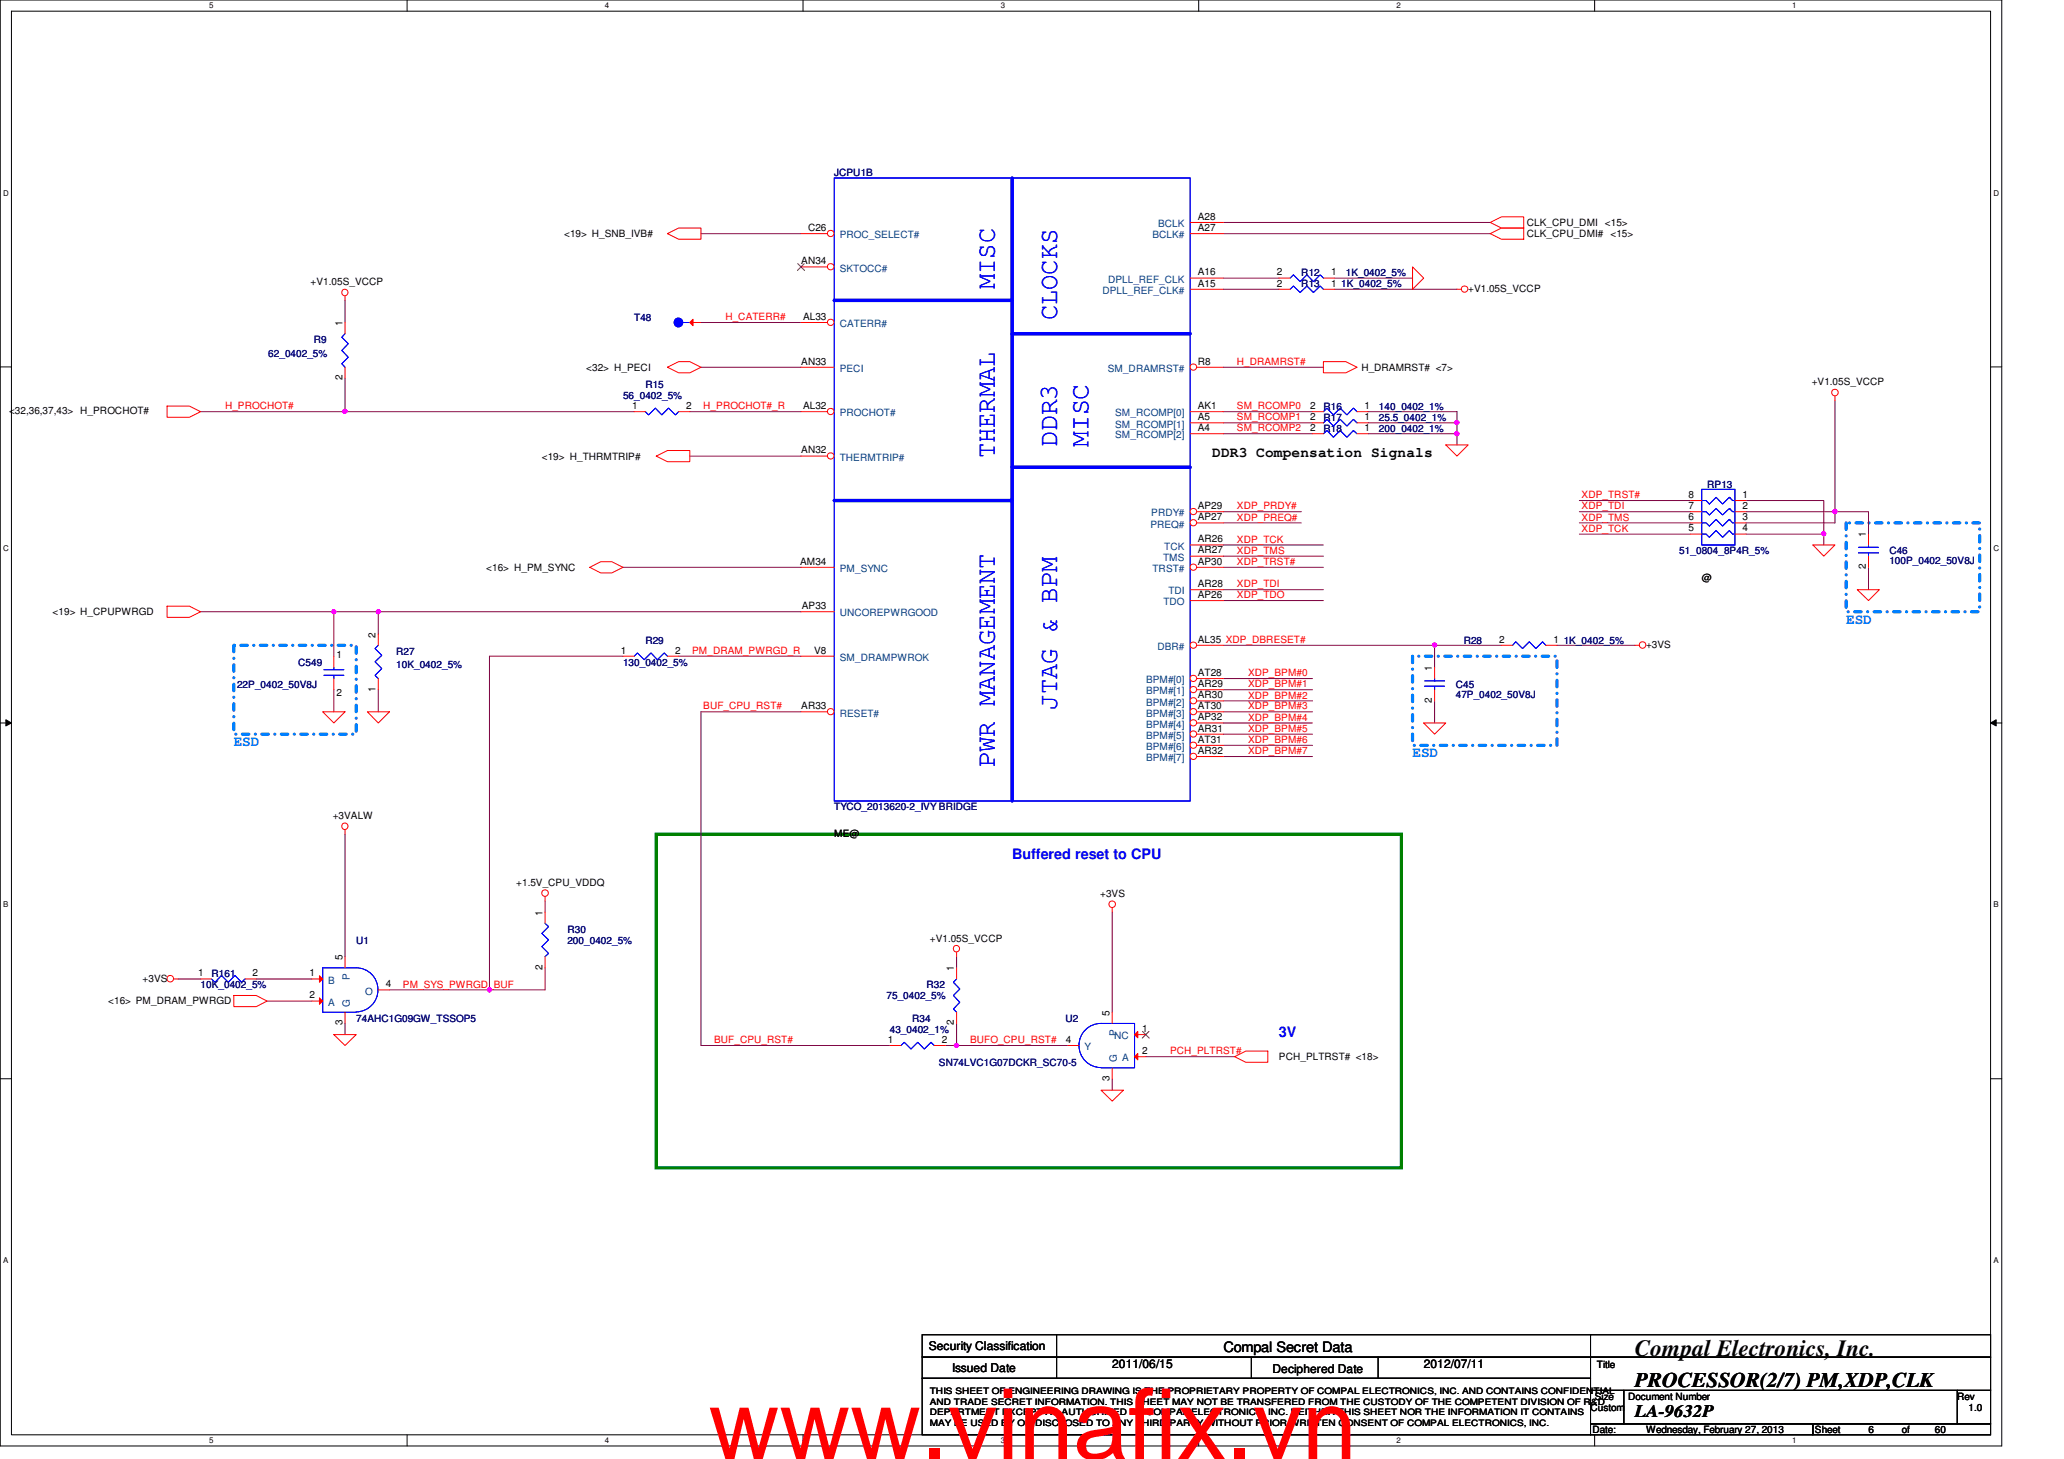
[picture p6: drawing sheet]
<svg xmlns="http://www.w3.org/2000/svg" width="297mm" height="210mm" viewBox="0 0 297 210" stroke-linecap="round" stroke-linejoin="round" font-family="sans-serif">
<path d="M0 0h288.1v208h-288.1zM1.6 1.6h284.9v204.8h-284.9z" fill="none" stroke="#000" stroke-width=".14"/>
<g fill="#fff">
<path d="M30.1 .2h.6v1.2h-.6z"/>
<path d="M30.1 206.6h.6v1.2h-.6z"/>
</g>
<path d="M58.6 0v1.6M58.6 206.4v1.6" fill="none" stroke="#000" stroke-width=".14"/>
<g fill="#fff">
<path d="M87 .2h.6v1.2h-.6z"/>
<path d="M87 206.6h.6v1.2h-.6z"/>
</g>
<path d="M115.6 0v1.6M115.6 206.4v1.6" fill="none" stroke="#000" stroke-width=".14"/>
<g fill="#fff">
<path d="M144 .2h.6v1.2h-.6z"/>
<path d="M144 206.6h.6v1.2h-.6z"/>
</g>
<path d="M172.5 0v1.6M172.5 206.4v1.6" fill="none" stroke="#000" stroke-width=".14"/>
<g fill="#fff">
<path d="M201 .2h.6v1.2h-.6z"/>
<path d="M201 206.6h.6v1.2h-.6z"/>
</g>
<path d="M229.5 0v1.6M229.5 206.4v1.6" fill="none" stroke="#000" stroke-width=".14"/>
<g fill="#fff">
<path d="M257.9 .2h.6v1.2h-.6z"/>
<path d="M257.9 206.6h.6v1.2h-.6z"/>
<path d="M.5 27.2h.7v1.2h-.7z"/>
<path d="M286.9 27.2h.8v1.2h-.8z"/>
<path d="M.5 78.4h.7v1.1h-.7z"/>
<path d="M286.9 78.4h.8v1.1h-.8z"/>
</g>
<path d="M0 52.8h1.6M286.5 52.8h1.6" fill="none" stroke="#000" stroke-width=".14"/>
<g fill="#fff">
<path d="M.5 129.6h.7v1.2h-.7z"/>
<path d="M286.9 129.6h.7v1.2h-.7z"/>
</g>
<path d="M0 104h1.6M.8 103.5l.8 .5-.8 .4zM286.5 104l.8-.5v.9zM286.5 104h1.6" fill="none" stroke="#000" stroke-width=".14"/>
<path d="M.8 103.5l.8 .5-.8 .4zM286.5 104l.8-.5v.9z" fill="#000"/>
<g fill="#fff">
<path d="M.5 180.8h.7v1.2h-.7z"/>
<path d="M286.9 180.8h.7v1.2h-.7z"/>
</g>
<path d="M0 155.2h1.6M286.5 155.2h1.6" fill="none" stroke="#000" stroke-width=".14"/>
<path d="M94.4 120h107.3v48h-107.3z" fill="none" stroke="#008000" stroke-width=".47"/>
<path d="M265.7 75.2h19.2v12.8h-19.2zM33.7 92.8h17.6v12.8h-17.6zM203.3 94.4h20.8v12.8h-20.8z" fill="none" stroke="#0080ff" stroke-width=".47" stroke-dasharray=".9 .9 0 .9"/>
<g fill="none" stroke="#800040" stroke-width=".14">
<path d="M100.9 33.6h14.4M100.9 46.4h14.4M100.9 52.8h14.4M176.1 59.2h12.8M99.3 65.6h16M176.1 62.4h12.8M176.1 75.2h11.2M54.4 88h60.9M97.7 94.4h17.6M176.1 99.2h12.8M176.1 81.6h14.4M176.1 86.4h14.4"/>
<path d="M176.1 104h12.8M176.1 108.8h12.8M176.1 107.2h12.8M176.1 102.4h12.8M49.7 120v17.6M78.4 129.6v1.6M137.7 137.6v1.6M160.1 131.2v14.4M49.7 147.2v1.6M137.7 147.2v3.2h-1.6M160.1 155.2v1.6"/>
</g>
<circle cx="54.4" cy="88" r=".3" fill="#f0f"/>
<circle cx="54.4" cy="88" r=".3" fill="none" stroke="#f0f" stroke-width=".14"/>
<path d="M176.1 97.6h12.8M176.1 84.8h14.4M206.5 92.8h9.6M100.9 102.4h14.4" fill="none" stroke="#800040" stroke-width=".14"/>
<circle cx="206.5" cy="92.8" r=".3" fill="#f0f"/>
<circle cx="206.5" cy="92.8" r=".3" fill="none" stroke="#f0f" stroke-width=".14"/>
<path d="M49.7 59.2h41.6M99.3 59.2h16" fill="none" stroke="#800040" stroke-width=".14"/>
<circle cx="49.6" cy="59.2" r=".31" fill="#f0f"/>
<circle cx="49.6" cy="59.2" r=".31" fill="none" stroke="#f0f" stroke-width=".14"/>
<path d="M176.1 52.8h14.4M176.1 60.8h12.8M176.1 78.4h14.4M176.1 73.6h11.2M89.7 81.6h25.6M176.1 100.8h12.8M176.1 105.6h12.8M78.4 139.2v3.2h-8M137.7 150.4h16M164.9 152h12.8" fill="none" stroke="#800040" stroke-width=".14"/>
<circle cx="137.7" cy="150.4" r=".31" fill="#f0f"/>
<circle cx="137.7" cy="150.4" r=".31" fill="none" stroke="#f0f" stroke-width=".14"/>
<path d="M49.7 54.4v4.8h-20.8M48 88h6.4v3.2M54.4 99.2v3.2M70.4 94.4v48M100.9 102.4v48" fill="none" stroke="#800040" stroke-width=".14"/>
<circle cx="70.4" cy="142.4" r=".3" fill="#f0f"/>
<circle cx="70.4" cy="142.4" r=".3" fill="none" stroke="#f0f" stroke-width=".14"/>
<path d="M196.9 59.2h12.8M196.9 60.8h12.8M56 142.4h14.4" fill="none" stroke="#800040" stroke-width=".14"/>
<circle cx="209.7" cy="60.8" r=".31" fill="#f0f"/>
<circle cx="209.7" cy="60.8" r=".31" fill="none" stroke="#f0f" stroke-width=".14"/>
<path d="M196.9 62.4h12.8" fill="none" stroke="#800040" stroke-width=".14"/>
<circle cx="209.7" cy="62.4" r=".31" fill="#f0f"/>
<circle cx="209.7" cy="62.4" r=".31" fill="none" stroke="#f0f" stroke-width=".14"/>
<g fill="none" stroke="#800040" stroke-width=".14">
<path d="M49.7 43.2v3.2M176.1 40h8M176.1 41.6h8M192.1 40h11.2M192.1 41.6h17.6M209.7 59.2v4.8M48 88v6.4M70.4 94.4h19.3M176.1 80h14.4M224.1 92.8h11.2M25.7 140.8h3.2M36.9 140.8h8"/>
<path d="M38.4 144h6.5M100.9 150.4h27.2"/>
</g>
<circle cx="48" cy="88" r=".3" fill="#f0f"/>
<circle cx="48" cy="88" r=".3" fill="none" stroke="#f0f" stroke-width=".14"/>
<path d="M176.1 32h38.4M176.1 33.6h38.4M251.3 76.8h11.2v1.6M28.9 88h19.1M48 99.2v3.2" fill="none" stroke="#800040" stroke-width=".14"/>
<circle cx="262.5" cy="76.8" r=".3" fill="#f0f"/>
<circle cx="262.5" cy="76.8" r=".3" fill="none" stroke="#f0f" stroke-width=".14"/>
<path d="M251.3 73.6h12.8" fill="none" stroke="#800040" stroke-width=".14"/>
<circle cx="264.1" cy="73.6" r=".31" fill="#f0f"/>
<circle cx="264.1" cy="73.6" r=".31" fill="none" stroke="#f0f" stroke-width=".14"/>
<path d="M264.1 57.6v16M227.3 73.6h16M227.3 72h16M227.3 75.2h16M227.3 76.8h16M251.3 72h11.2v4.8M264.1 73.6v1.6h-12.8M264.1 73.6h4.8v3.2M176.1 92.8h30.4v3.2M268.9 81.6v3.2M206.5 100.8v3.2" fill="none" stroke="#800040" stroke-width=".14"/>
<g fill="none" stroke="#f00" stroke-width=".14">
<path d="M96.1 33.6l1.6-.8h3.2v1.6h-3.2zM203.3 38.4l1.6 1.6-1.6 1.6zM214.5 33.6l1.6-.8h3.2v1.6h-3.2zM214.5 32l1.6-.8h3.2v1.6h-3.2zM24 58.4h3.3l1.6 .8-1.6 .8h-3.3zM49.7 42.6v.6M96.1 52.8l1.6-.8h1.6l1.6 .8-1.6 .8h-1.6zM190.5 52h3.2l1.6 .8-1.6 .8h-3.2zM209.7 41.6h.6M264.1 57v.6M94.4 65.6l1.7-.8h3.2v1.6h-3.2zM188.9 62.4h1.6"/>
<path d="M195.3 62.4h1.6M208.1 64h3.2l-1.6 1.6zM260.9 78.4h3.2l-1.6 1.6zM268.9 76.8v1.6M24 87.2h3.3l1.6 .8-1.6 .8h-3.3zM84.9 81.6l1.5-.8h1.7l1.6 .8-1.6 .8h-1.7zM89.7 94.4h1.6M96.1 94.4h1.6M206.5 96v1.6M206.5 99.2v1.6M235.3 92.8h.6M267.3 84.8h3.2l-1.6 1.6z"/>
<path d="M268.9 80v1.6M46.4 102.4h3.3l-1.7 1.6zM49.7 119.4v.6M52.9 102.4h3.1l-1.6 1.6zM204.9 104h3.2l-1.6 1.6zM78.4 129v.6M78.4 131.2v1.6M78.4 137.6v1.6M137.7 137v.6M160.1 130.6v.6M25 140.8h.7M28.9 140.8h1.5"/>
<path d="M33.7 143.2h3.2l1.5 .8-1.5 .8h-3.2zM35.3 140.8h1.6M48 148.8h3.3l-1.6 1.6zM158.5 156.8h3.2l-1.6 1.6zM177.7 152l1.6-.8h3.2v1.6h-3.2z"/>
<circle cx="49.6" cy="42.1" r=".46"/>
<circle cx="210.8" cy="41.6" r=".46"/>
<circle cx="264.1" cy="56.5" r=".47"/>
<circle cx="236.4" cy="92.8" r=".47"/>
<circle cx="49.6" cy="118.9" r=".46"/>
<circle cx="78.4" cy="128.5" r=".47"/>
<circle cx="137.6" cy="136.5" r=".46"/>
<circle cx="160.1" cy="130.1" r=".47"/>
<circle cx="24.5" cy="140.8" r=".47"/>
</g>
<g fill="none" stroke="#000" stroke-width=".14">
<path d="M132.7 192h96.2v3.2h-96.2zM132.7 195.2h96.2v3.1h-96.2zM132.7 198.3h96.2v8.1h-96.2zM152.1 192v6.3M180.1 195.2v3.1M198.3 195.2v3.1M228.9 192h57.6v3.2h-57.6zM228.9 195.2h57.6v4.8h-57.6zM228.9 200h4.8v4.9h-4.8zM228.9 204.9h32v1.5h-32zM233.7 200h48v4.9h-48zM260.9 204.9h25.6v1.5h-25.6z"/>
<path d="M281.7 200h4.8v4.9h-4.8z"/>
</g>
<g fill="none" stroke="#00f" stroke-width=".14">
<path d="M190.5 62.4l.5-.5 .9 1 1-1 .9 1 1-1 .5 .5M267.5 79.5h2.8M267.5 78.7h2.8M268.9 78.4v.3M268.9 79.5v.5M91.3 94.4l.4-.5 1 1 1-1 .9 1 1-1 .5 .5M205 98.7h2.9M205 98h2.9M206.5 97.6v.4M206.5 98.7v.5M78.4 132.8l.6 .5-1 1 1 .9-1 1 1 1-.6 .4M30.4 140.8l.5 .5 1-1 .9 1 1-1 1 1 .5-.5"/>
<path d="M158.5 153.6a3.2 3.2 0 0 1-3.2-3.2 3.2 3.2 0 0 1 3.2-3.2h4.8v6.4h-4.8"/>
</g>
<path d="M163.3 148.8l.4-.4v.9z" fill="#f00"/>
<path d="M163.3 148.8l.4-.4v.9zM163.3 148.8h1.6" fill="none" stroke="#f00" stroke-width=".14"/>
<path d="M164.4 148.4l1 1M165.4 148.4l-1 1" fill="none" stroke="#804000" stroke-width=".14"/>
<path d="M163.3 152l.4-.4v.9z" fill="#f00"/>
<g fill="none" stroke="#f00" stroke-width=".14">
<path d="M91.3 59.2h1.6M97.7 59.2h1.6M184.1 40h1.6M184.1 41.6h1.6M188.9 59.2h1.6M190.5 40h1.6M190.5 41.6h1.6M195.3 59.2h1.6M188.9 60.8h1.6M195.3 60.8h1.6M243.3 72h1.6M243.3 73.6h1.6"/>
<path d="M243.3 75.2h1.6M243.3 76.8h1.6M249.7 72h1.6M249.7 73.6h1.6M249.7 75.2h1.6M249.7 76.8h1.6M48 94.4v1.6M48 97.6v1.6M54.4 97.6v1.6M54.4 91.2v1.6M216.1 92.8h1.6M222.5 92.8h1.6"/>
<path d="M137.7 139.2v1.6M128.1 150.4h1.6M134.5 150.4h1.6M137.7 145.6v1.6M153.7 150.4h1.6M160.1 153.6v1.6M160.1 145.6v1.6M163.3 152l.4-.4v.9zM163.3 152h1.6"/>
</g>
<g fill="none" stroke="#00f" stroke-width=".14">
<path d="M92.9 59.2l.4 .5 1-1 .9 1 1-1 1 1 .5-.5M185.7 40l.4-.5 1 1 1-1 .9 1 1-1 .5 .5M185.7 41.6l.4-.5 1 1 1-1 .9 1 1-1 .5 .5M190.5 59.2l.5-.5 .9 1 1-1 .9 1 1-1 .5 .5M190.5 60.8l.5-.5 .9 1 1-1 .9 1 1-1 .5 .5M244.9 70.4h4.8v8h-4.8zM244.9 76.8h.6l.5 .5 1-1 .9 1 1-1 .4 .5h.4M244.9 72h.6l.5 .5 1-1 .9 1 1-1 .4 .5h.4M244.9 73.6h.6l.5 .5 1-.9 .9 .9 1-.9 .4 .4h.4M248.9 71.5l.1 .2M248.9 73.2l.1 .1M248.9 74.7l.1 .2"/>
<path d="M249.7 75.2h-.4l-.4-.5-1 1-.9-1-1 1-.5-.5h-.6M46.6 97.2h2.9M46.6 96.4h2.9M48 96v.4M48 97.2v.4M54.4 92.8l-.4 .5 .9 1-.9 .9 .9 1-.9 1 .4 .4M217.7 92.8l.4-.5 1 1 1-1 .9 1 1-1 .5 .5M51.3 145.6a3.2 3.2 0 0 0 3.1-3.2 3.2 3.2 0 0 0-3.1-3.2h-4.9v6.4h4.9M129.7 150.4l.4-.5 1 1 1-1 .9 1 1-1 .5 .5M137.7 140.8l-.5 .5 .9 1-.9 .9 .9 1-.9 1 .5 .4"/>
</g>
<path d="M46 140.4l.4 .4-.4 .5z" fill="#f00"/>
<path d="M44.9 140.8h1.5M46 140.4l.4 .4-.4 .5z" fill="none" stroke="#f00" stroke-width=".14"/>
<path d="M46 143.6l.4 .4-.4 .5z" fill="#f00"/>
<path d="M49.7 137.6v1.6M44.9 144h1.5M46 143.6l.4 .4-.4 .5zM49.7 145.6v1.6M54.4 142.4h1.6" fill="none" stroke="#f00" stroke-width=".14"/>
<circle cx="97.6" cy="46.4" r=".63" fill="#00f"/>
<g fill="none" stroke="#00f" stroke-width=".14">
<path d="M98.3 46.4h1"/>
<circle cx="97.6" cy="46.4" r=".63"/>
</g>
<circle cx="97.6" cy="46.4" r=".63" fill="#00f"/>
<g fill="none" stroke="#00f" stroke-width=".14">
<path d="M98.3 46.4h1"/>
<circle cx="97.6" cy="46.4" r=".63"/>
</g>
<path d="M99.7 45.9v1l-.4-.5z" fill="#f00"/>
<path d="M99.3 46.4h1.6M99.7 45.9v1l-.4-.5zM171.3 60.8h4.8M171.3 62.4h4.8" fill="none" stroke="#f00" stroke-width=".14"/>
<path d="M120.1 25.6h51.2v89.6h-51.2z" fill="none" stroke="#00f" stroke-width=".14"/>
<path d="M145.7 25.6v89.6M120.1 43.2h25.6M145.7 48h25.6M120.1 72h25.6M145.7 67.2h25.6" fill="none" stroke="#00f" stroke-width=".47"/>
<circle cx="171.8" cy="52.8" r=".46" fill="#fff"/>
<g fill="none" stroke="#f00" stroke-width=".14">
<path d="M171.3 33.6h4.8M171.3 32h4.8M171.3 59.2h4.8M171.3 41.6h4.8M171.3 40h4.8M172.3 52.8h3.8"/>
<circle cx="171.8" cy="52.8" r=".46"/>
</g>
<circle cx="119.6" cy="46.4" r=".46" fill="#fff"/>
<g fill="none" stroke="#f00" stroke-width=".14">
<path d="M115.3 46.4h3.8M115.3 52.8h4.8"/>
<circle cx="119.6" cy="46.4" r=".46"/>
</g>
<circle cx="119.6" cy="59.2" r=".46" fill="#fff"/>
<g fill="none" stroke="#f00" stroke-width=".14">
<path d="M115.3 59.2h3.8"/>
<circle cx="119.6" cy="59.2" r=".46"/>
</g>
<circle cx="119.6" cy="65.6" r=".46" fill="#fff"/>
<g fill="none" stroke="#f00" stroke-width=".14">
<path d="M115.3 65.6h3.8M115.3 94.4h4.8"/>
<circle cx="119.6" cy="65.6" r=".46"/>
</g>
<circle cx="119.6" cy="102.4" r=".46" fill="#fff"/>
<g fill="none" stroke="#f00" stroke-width=".14">
<path d="M115.3 102.4h3.8"/>
<circle cx="119.6" cy="102.4" r=".46"/>
</g>
<circle cx="171.8" cy="73.6" r=".46" fill="#fff"/>
<g fill="none" stroke="#f00" stroke-width=".14">
<path d="M172.3 73.6h3.8"/>
<circle cx="171.8" cy="73.6" r=".46"/>
</g>
<circle cx="171.8" cy="75.2" r=".46" fill="#fff"/>
<g fill="none" stroke="#f00" stroke-width=".14">
<path d="M171.3 78.4h4.8M172.3 75.2h3.8M171.3 80h4.8"/>
<circle cx="171.8" cy="75.2" r=".46"/>
</g>
<circle cx="171.8" cy="81.6" r=".46" fill="#fff"/>
<g fill="none" stroke="#f00" stroke-width=".14">
<path d="M171.3 84.8h4.8M171.3 86.4h4.8M172.3 81.6h3.8"/>
<circle cx="171.8" cy="81.6" r=".46"/>
</g>
<circle cx="171.8" cy="92.8" r=".46" fill="#fff"/>
<g fill="none" stroke="#f00" stroke-width=".14">
<path d="M172.3 92.8h3.8"/>
<circle cx="171.8" cy="92.8" r=".46"/>
</g>
<circle cx="171.8" cy="97.6" r=".46" fill="#fff"/>
<g fill="none" stroke="#f00" stroke-width=".14">
<path d="M172.3 97.6h3.8"/>
<circle cx="171.8" cy="97.6" r=".46"/>
</g>
<circle cx="171.8" cy="99.2" r=".46" fill="#fff"/>
<g fill="none" stroke="#f00" stroke-width=".14">
<path d="M172.3 99.2h3.8"/>
<circle cx="171.8" cy="99.2" r=".46"/>
</g>
<circle cx="171.8" cy="100.8" r=".46" fill="#fff"/>
<g fill="none" stroke="#f00" stroke-width=".14">
<path d="M172.3 100.8h3.8"/>
<circle cx="171.8" cy="100.8" r=".46"/>
</g>
<circle cx="171.8" cy="102.4" r=".46" fill="#fff"/>
<g fill="none" stroke="#f00" stroke-width=".14">
<path d="M172.3 102.4h3.8"/>
<circle cx="171.8" cy="102.4" r=".46"/>
</g>
<circle cx="171.8" cy="104" r=".46" fill="#fff"/>
<g fill="none" stroke="#f00" stroke-width=".14">
<path d="M172.3 104h3.8"/>
<circle cx="171.8" cy="104" r=".46"/>
</g>
<circle cx="171.8" cy="105.6" r=".46" fill="#fff"/>
<g fill="none" stroke="#f00" stroke-width=".14">
<path d="M172.3 105.6h3.8"/>
<circle cx="171.8" cy="105.6" r=".46"/>
</g>
<circle cx="171.8" cy="107.2" r=".46" fill="#fff"/>
<g fill="none" stroke="#f00" stroke-width=".14">
<path d="M172.3 107.2h3.8"/>
<circle cx="171.8" cy="107.2" r=".46"/>
</g>
<circle cx="171.8" cy="108.8" r=".46" fill="#fff"/>
<g fill="none" stroke="#f00" stroke-width=".14">
<path d="M115.3 81.6h4.8M172.3 108.8h3.8"/>
<circle cx="171.8" cy="108.8" r=".46"/>
</g>
<circle cx="119.6" cy="38.4" r=".46" fill="#fff"/>
<g fill="none" stroke="#f00" stroke-width=".14">
<path d="M115.3 38.4h3.8"/>
<circle cx="119.6" cy="38.4" r=".46"/>
</g>
<path d="M114.8 37.9l1 1M115.7 37.9l-.9 1" fill="none" stroke="#804000" stroke-width=".14"/>
<circle cx="119.6" cy="33.6" r=".46" fill="#fff"/>
<g fill="none" stroke="#f00" stroke-width=".14">
<path d="M115.3 33.6h3.8M49.7 46.4v1.6M49.7 52.8v1.6M115.3 88h4.8"/>
<circle cx="119.6" cy="33.6" r=".46"/>
</g>
<path d="M49.7 48l-.5 .5 .9 .9-.9 1 .9 1-.9 .9 .5 .5" fill="none" stroke="#00f" stroke-width=".14"/>
<circle cx="54.4" cy="88" r=".3" fill="#f0f"/>
<circle cx="54.4" cy="88" r=".3" fill="none" stroke="#f0f" stroke-width=".14"/>
<circle cx="206.5" cy="92.8" r=".3" fill="#f0f"/>
<circle cx="206.5" cy="92.8" r=".3" fill="none" stroke="#f0f" stroke-width=".14"/>
<circle cx="49.6" cy="59.2" r=".31" fill="#f0f"/>
<circle cx="49.6" cy="59.2" r=".31" fill="none" stroke="#f0f" stroke-width=".14"/>
<circle cx="137.7" cy="150.4" r=".31" fill="#f0f"/>
<circle cx="137.7" cy="150.4" r=".31" fill="none" stroke="#f0f" stroke-width=".14"/>
<circle cx="70.4" cy="142.4" r=".3" fill="#f0f"/>
<circle cx="70.4" cy="142.4" r=".3" fill="none" stroke="#f0f" stroke-width=".14"/>
<circle cx="209.7" cy="60.8" r=".31" fill="#f0f"/>
<circle cx="209.7" cy="60.8" r=".31" fill="none" stroke="#f0f" stroke-width=".14"/>
<circle cx="209.7" cy="62.4" r=".31" fill="#f0f"/>
<circle cx="209.7" cy="62.4" r=".31" fill="none" stroke="#f0f" stroke-width=".14"/>
<circle cx="48" cy="88" r=".3" fill="#f0f"/>
<circle cx="48" cy="88" r=".3" fill="none" stroke="#f0f" stroke-width=".14"/>
<circle cx="262.5" cy="76.8" r=".3" fill="#f0f"/>
<circle cx="262.5" cy="76.8" r=".3" fill="none" stroke="#f0f" stroke-width=".14"/>
<circle cx="264.1" cy="73.6" r=".31" fill="#f0f"/>
<circle cx="264.1" cy="73.6" r=".31" fill="none" stroke="#f0f" stroke-width=".14"/>
<text font-size="14.1" fill="#f00" x="102" y="209.9">www.vinafix.vn</text>
<g font-size="3.8" fill="#00f">
<text x="143.2" y="41.6" transform="rotate(-90 143.2 41.6)">MISC</text>
<text x="152.1" y="46.1" transform="rotate(-90 152.1 46.1)">CLOCKS</text>
<text x="143.2" y="66" transform="rotate(-90 143.2 66)">THERMAL</text>
<text x="152.1" y="64.3" transform="rotate(-90 152.1 64.3)">DDR3</text>
<text x="156.6" y="64.3" transform="rotate(-90 156.6 64.3)">MISC</text>
<text x="152.1" y="102.1" transform="rotate(-90 152.1 102.1)">JTAG &amp; BPM</text>
<text x="143.2" y="110.4" transform="rotate(-90 143.2 110.4)">PWR MANAGEMENT</text>
</g>
<text font-size="3.3" x="235.3" y="195.1">Compal Electronics, Inc.</text>
<text font-size="3" x="235.3" y="199.6">PROCESSOR(2/7) PM,XDP,CLK</text>
<text font-size="2.5" x="235.3" y="203.9">LA-9632P</text>
<g font-size="2.1">
<text x="174.5" y="65.7">DDR3 Compensation Signals</text>
<text x="176.1" y="194.4">Compal Secret Data</text>
</g>
<g font-size="2.1" fill="#0080ff">
<text x="265.7" y="89.7">ESD</text>
<text x="33.6" y="107.3">ESD</text>
<text x="203.3" y="108.9">ESD</text>
</g>
<g font-size="2.1" fill="#00f">
<text x="145.7" y="123.5">Buffered reset to CPU</text>
<text x="184.1" y="149.1">3V</text>
</g>
<g font-size="1.7">
<text x="133.7" y="194.3">Security Classification</text>
<text x="137" y="197.3">Issued Date</text>
<text x="160.1" y="196.9">2011/06/15</text>
<text x="183.1" y="197.5">Deciphered Date</text>
<text x="204.9" y="196.9">2012/07/11</text>
</g>
<g font-size="1.4" fill="#000080">
<text x="120.1" y="25.4">JCPU1B</text>
<text x="187.3" y="39.8">R12</text>
<text x="187.3" y="41.4">R13</text>
<text x="193" y="41.4">1K_0402_5%</text>
<text x="193.7" y="39.8">1K_0402_5%</text>
<text x="91.3" y="46.2">T48</text>
<text x="38.6" y="51.3">62_0402_5%</text>
<text x="45.2" y="49.4">R9</text>
<text x="89.7" y="57.4">56_0402_5%</text>
<text x="92.9" y="55.8">R15</text>
<text x="190.5" y="59">R16</text>
<text x="198.5" y="59">140_0402_1%</text>
<text x="190.5" y="62.2">R18</text>
<text x="190.5" y="60.6">R17</text>
<text x="198.5" y="62.2">200_0402_1%</text>
<text x="198.5" y="60.6">25.5_0402_1%</text>
<text x="245.7" y="70.2">RP13</text>
<text x="241.7" y="79.8">51_0804_8P4R_5%</text>
<text x="271.9" y="79.8">C46</text>
<text x="271.9" y="81.2">100P_0402_50V8J</text>
<text x="42.9" y="95.8">C549</text>
<text x="57" y="94.2">R27</text>
<text x="89.7" y="95.8">130_0402_5%</text>
<text x="92.9" y="92.6">R29</text>
<text x="210.6" y="92.6">R28</text>
<text x="225" y="92.6">1K_0402_5%</text>
<text x="34.1" y="99">22P_0402_50V8J</text>
<text x="57" y="96.1">10K_0402_5%</text>
<text x="209.5" y="99">C45</text>
<text x="209.5" y="100.4">47P_0402_50V8J</text>
<text x="120.1" y="116.6">TYCO_2013620-2_IVY BRIDGE</text>
<text x="51.3" y="135.8">U1</text>
<text x="81.7" y="134.2">R30</text>
<text x="81.7" y="135.8">200_0402_5%</text>
<text x="28.9" y="142.2">10K_0402_5%</text>
<text x="30.4" y="140.6">R161</text>
<text x="127.6" y="143.8">75_0402_5%</text>
<text x="133.3" y="142.2">R32</text>
<text x="51.3" y="147">74AHC1G09GW_TSSOP5</text>
<text x="128.1" y="148.6">43_0402_1%</text>
<text x="131.3" y="147">R34</text>
<text x="153.3" y="147">U2</text>
<text x="135.1" y="153.4">SN74LVC1G07DCKR_SC70-5</text>
</g>
<g font-size="1.4">
<text x="81.2" y="34.2">&lt;19&gt; H_SNB_IVB#</text>
<text x="116.3" y="33.2">C26</text>
<text x="172.4" y="33.2">A27</text>
<text x="172.4" y="31.6">A28</text>
<text x="219.7" y="34.2">CLK_CPU_DMI#</text>
<text x="219.7" y="32.6">CLK_CPU_DMI &lt;15&gt;</text>
<text x="231.8" y="34.2">&lt;15&gt;</text>
<text x="44.7" y="41.1">+V1.05S_VCCP</text>
<text x="115.3" y="38">AN34</text>
<text x="172.4" y="41.2">A15</text>
<text x="172.4" y="39.6">A16</text>
<text x="183.8" y="39.6">2</text>
<text x="183.8" y="41.2">2</text>
<text x="191.6" y="39.6">1</text>
<text x="191.6" y="41.2">1</text>
<text x="211.3" y="42">+V1.05S_VCCP</text>
<text x="49.3" y="46.9" transform="rotate(-90 49.3 46.9)">1</text>
<text x="115.6" y="46">AL33</text>
<text x="84.4" y="53.4">&lt;32&gt; H_PECI</text>
<text x="115.3" y="52.5">AN33</text>
<text x="172.4" y="52.5">R8</text>
<text x="195.9" y="53.4">H_DRAMRST# &lt;7&gt;</text>
<text x="1.3" y="59.6">&lt;32,36,37,43&gt; H_PROCHOT#</text>
<text x="49.3" y="54.7" transform="rotate(-90 49.3 54.7)">2</text>
<text x="91" y="58.8">1</text>
<text x="98.8" y="58.8">2</text>
<text x="115.6" y="58.8">AL32</text>
<text x="172.4" y="58.8">AK1</text>
<text x="188.5" y="58.8">2</text>
<text x="196.4" y="58.8">1</text>
<text x="260.7" y="55.5">+V1.05S_VCCP</text>
<text x="115.3" y="65.2">AN32</text>
<text x="172.4" y="60.5">A5</text>
<text x="172.4" y="62">A4</text>
<text x="188.5" y="62">2</text>
<text x="188.5" y="60.5">2</text>
<text x="196.4" y="62">1</text>
<text x="196.4" y="60.5">1</text>
<text x="78" y="66.2">&lt;19&gt; H_THRMTRIP#</text>
<text x="243" y="71.6">8</text>
<text x="250.8" y="71.6">1</text>
<text x="172.4" y="74.8">AP27</text>
<text x="172.4" y="73.2">AP29</text>
<text x="243" y="73.2">7</text>
<text x="243" y="74.8">6</text>
<text x="243" y="76.5">5</text>
<text x="250.8" y="73.2">2</text>
<text x="250.8" y="74.8">3</text>
<text x="250.8" y="76.5">4</text>
<text x="268.5" y="77.3" transform="rotate(-90 268.5 77.3)">1</text>
<text x="70" y="82.2">&lt;16&gt; H_PM_SYNC</text>
<text x="115.1" y="81.2">AM34</text>
<text x="172.4" y="79.6">AR27</text>
<text x="172.4" y="78">AR26</text>
<text x="172.4" y="81.2">AP30</text>
<text x="244.9" y="83.6">@</text>
<text x="268.5" y="81.9" transform="rotate(-90 268.5 81.9)">2</text>
<text x="7.6" y="88.4">&lt;19&gt; H_CPUPWRGD</text>
<text x="115.4" y="87.6">AP33</text>
<text x="172.4" y="86">AP26</text>
<text x="172.4" y="84.5">AR28</text>
<text x="48.4" y="94.6">1</text>
<text x="54.1" y="91.7" transform="rotate(-90 54.1 91.7)">2</text>
<text x="89.4" y="94">1</text>
<text x="97.2" y="94">2</text>
<text x="117.2" y="94">V8</text>
<text x="172.4" y="92.5">AL35 XDP_DBRESET#</text>
<text x="215.8" y="92.5">2</text>
<text x="223.6" y="92.5">1</text>
<text x="236.9" y="93.2">+3VS</text>
<text x="48.4" y="100.1">2</text>
<text x="54.1" y="99.5" transform="rotate(-90 54.1 99.5)">1</text>
<text x="172.4" y="97.2">AT28</text>
<text x="172.4" y="98.8">AR29</text>
<text x="172.4" y="100.5">AR30</text>
<text x="206.1" y="101.1" transform="rotate(-90 206.1 101.1)">2</text>
<text x="206.1" y="96.5" transform="rotate(-90 206.1 96.5)">1</text>
<text x="115.3" y="102">AR33</text>
<text x="172.4" y="102">AT30</text>
<text x="172.4" y="103.6">AP32</text>
<text x="172.4" y="105.2">AR31</text>
<text x="172.4" y="106.8">AT31</text>
<text x="172.4" y="108.5">AR32</text>
<text x="47.9" y="117.9">+3VALW</text>
<text x="120.1" y="120.4">ME@</text>
<text x="74.3" y="127.5">+1.5V_CPU_VDDQ</text>
<text x="78.1" y="131.7" transform="rotate(-90 78.1 131.7)">1</text>
<text x="158.3" y="129.1">+3VS</text>
<text x="133.8" y="135.5">+V1.05S_VCCP</text>
<text x="20.5" y="141.2">+3VS</text>
<text x="28.5" y="140.5">1</text>
<text x="36.4" y="140.5">2</text>
<text x="44.5" y="140.5">1</text>
<text x="44.5" y="143.6">2</text>
<text x="49.3" y="138.1" transform="rotate(-90 49.3 138.1)">5</text>
<text x="55.5" y="142">4</text>
<text x="78.1" y="139.5" transform="rotate(-90 78.1 139.5)">2</text>
<text x="137.3" y="139.7" transform="rotate(-90 137.3 139.7)">1</text>
<text x="15.6" y="144.4">&lt;16&gt; PM_DRAM_PWRGD</text>
<text x="49.3" y="147.5" transform="rotate(-90 49.3 147.5)">3</text>
<text x="137.3" y="147.5" transform="rotate(-90 137.3 147.5)">2</text>
<text x="159.7" y="146.1" transform="rotate(-90 159.7 146.1)">5</text>
<text x="164.4" y="148.5">1</text>
<text x="127.8" y="150">1</text>
<text x="135.5" y="150">2</text>
<text x="153.4" y="150">4</text>
<text x="159.7" y="155.5" transform="rotate(-90 159.7 155.5)">3</text>
<text x="164.4" y="151.6">2</text>
<text x="184.1" y="152.4">PCH_PLTRST# &lt;18&gt;</text>
<text x="229.8" y="196.8">Title</text>
<text x="228.9" y="203">Custom</text>
<text x="229.5" y="201.4">Size</text>
<text x="234.3" y="201.4">Document Number</text>
<text x="281.7" y="201.4">Rev</text>
<text x="283.3" y="203">1.0</text>
<text x="229.2" y="206.2">Date:</text>
<text x="236.9" y="206.2">Wednesday, February 27, 2013</text>
<text x="261.2" y="206.2">Sheet</text>
<text x="268.9" y="206.2">6</text>
<text x="273.7" y="206.2">of</text>
<text x="278.5" y="206.2">60</text>
</g>
<g font-size="1.4" fill="#004080">
<text x="120.9" y="34.3">PROC_SELECT#</text>
<text x="165.9" y="34.3">BCLK#</text>
<text x="166.7" y="32.7">BCLK</text>
<text x="120.9" y="39.1">SKTOCC#</text>
<text x="159.5" y="40.7">DPLL_REF_CLK</text>
<text x="120.9" y="47.1">CATERR#</text>
<text x="158.7" y="42.3">DPLL_REF_CLK#</text>
<text x="120.9" y="53.5">PECI</text>
<text x="159.4" y="53.5">SM_DRAMRST#</text>
<text x="120.9" y="59.9">PROCHOT#</text>
<text x="160.5" y="59.9">SM_RCOMP[0]</text>
<text x="160.5" y="61.5">SM_RCOMP[1]</text>
<text x="160.5" y="63.1">SM_RCOMP[2]</text>
<text x="120.9" y="66.3">THERMTRIP#</text>
<text x="165.6" y="75.9">PREQ#</text>
<text x="165.7" y="74.3">PRDY#</text>
<text x="120.9" y="82.3">PM_SYNC</text>
<text x="165.9" y="82.3">TRST#</text>
<text x="167.4" y="80.7">TMS</text>
<text x="167.6" y="79.1">TCK</text>
<text x="120.9" y="88.7">UNCOREPWRGOOD</text>
<text x="167.4" y="87.1">TDO</text>
<text x="168.1" y="85.5">TDI</text>
<text x="120.9" y="95.1">SM_DRAMPWROK</text>
<text x="166.6" y="93.5">DBR#</text>
<text x="164.9" y="98.3">BPM#[0]</text>
<text x="164.9" y="99.9">BPM#[1]</text>
<text x="164.9" y="101.5">BPM#[2]</text>
<text x="120.9" y="103.1">RESET#</text>
<text x="164.9" y="103.1">BPM#[3]</text>
<text x="164.9" y="104.7">BPM#[4]</text>
<text x="164.9" y="106.3">BPM#[5]</text>
<text x="164.9" y="107.9">BPM#[6]</text>
<text x="164.9" y="109.5">BPM#[7]</text>
<text x="47.2" y="141.5">B</text>
<text x="50.3" y="141" transform="rotate(-90 50.3 141)">P</text>
<text x="52.5" y="143.1">O</text>
<text x="47.2" y="144.7">A</text>
<text x="50.3" y="144.8" transform="rotate(-90 50.3 144.8)">G</text>
<text x="160.4" y="149.5">NC</text>
<text x="160.7" y="149" transform="rotate(-90 160.7 149)">P</text>
<text x="156.1" y="151.1">Y</text>
<text x="160.7" y="152.8" transform="rotate(-90 160.7 152.8)">G</text>
<text x="161.5" y="152.7">A</text>
</g>
<g font-size="1.4" fill="#f00">
<text x="104.4" y="46.1">H_CATERR#</text>
<text x="178" y="52.5">H_DRAMRST#</text>
<text x="32.4" y="58.9">H_PROCHOT#</text>
<text x="101.2" y="58.9">H_PROCHOT#_R</text>
<text x="178" y="58.9">SM_RCOMP0</text>
<text x="178" y="62.1">SM_RCOMP2</text>
<text x="178" y="60.5">SM_RCOMP1</text>
<text x="227.6" y="71.7">XDP_TRST#</text>
<text x="178" y="74.9">XDP_PREQ#</text>
<text x="178" y="73.3">XDP_PRDY#</text>
<text x="227.6" y="73.3">XDP_TDI</text>
<text x="227.6" y="74.9">XDP_TMS</text>
<text x="227.6" y="76.5">XDP_TCK</text>
<text x="178" y="81.3">XDP_TRST#</text>
<text x="178" y="78.1">XDP_TCK</text>
<text x="178" y="79.7">XDP_TMS</text>
<text x="178" y="86.1">XDP_TDO</text>
<text x="178" y="84.5">XDP_TDI</text>
<text x="99.6" y="94.1">PM_DRAM_PWRGD_R</text>
<text x="179.6" y="98.9">XDP_BPM#1</text>
<text x="179.6" y="97.3">XDP_BPM#0</text>
<text x="179.6" y="100.5">XDP_BPM#2</text>
<text x="101.2" y="102.1">BUF_CPU_RST#</text>
<text x="179.6" y="103.7">XDP_BPM#4</text>
<text x="179.6" y="106.9">XDP_BPM#6</text>
<text x="179.6" y="102.1">XDP_BPM#3</text>
<text x="179.6" y="105.3">XDP_BPM#5</text>
<text x="179.6" y="108.5">XDP_BPM#7</text>
<text x="58" y="142.1">PM_SYS_PWRGD_BUF</text>
<text x="102.8" y="150.1">BUF_CPU_RST#</text>
<text x="139.6" y="150.1">BUFO_CPU_RST#</text>
<text x="168.4" y="151.7">PCH_PLTRST#</text>
</g>
<g font-size="1.3">
<text x="133.8" y="200.6">THIS SHEET OF ENGINEERING DRAWING IS THE PROPRIETARY PROPERTY OF COMPAL ELECTRONICS, INC. AND CONTAINS CONFIDENTIAL</text>
<text x="133.8" y="202.1">AND TRADE SECRET INFORMATION. THIS SHEET MAY NOT BE TRANSFERED FROM THE CUSTODY OF THE COMPETENT DIVISION OF R&amp;D</text>
<text x="133.8" y="203.6">DEPARTMENT EXCEPT AS AUTHORIZED BY COMPAL ELECTRONICS, INC. NEITHER THIS SHEET NOR THE INFORMATION IT CONTAINS</text>
<text x="133.8" y="205.1">MAY BE USED BY OR DISCLOSED TO ANY THIRD PARTY WITHOUT PRIOR WRITTEN CONSENT OF COMPAL ELECTRONICS, INC.</text>
</g>
<g font-size="1.1">
<text x="30.1" y="1.1">5</text>
<text x="87" y="1.1">4</text>
<text x="144" y="1.1">3</text>
<text x="201" y="1.1">2</text>
<text x="257.9" y="1.1">1</text>
<text x=".5" y="28.2">D</text>
<text x="286.9" y="28.2">D</text>
<text x=".5" y="79.3">C</text>
<text x="286.9" y="79.3">C</text>
<text x=".5" y="130.6">B</text>
<text x="286.9" y="130.6">B</text>
<text x=".5" y="181.7">A</text>
<text x="286.9" y="181.7">A</text>
<text x="30.1" y="207.6">5</text>
<text x="87" y="207.6">4</text>
<text x="144" y="207.6">3</text>
<text x="201" y="207.6">2</text>
<text x="257.9" y="207.6">1</text>
</g>
</svg>
